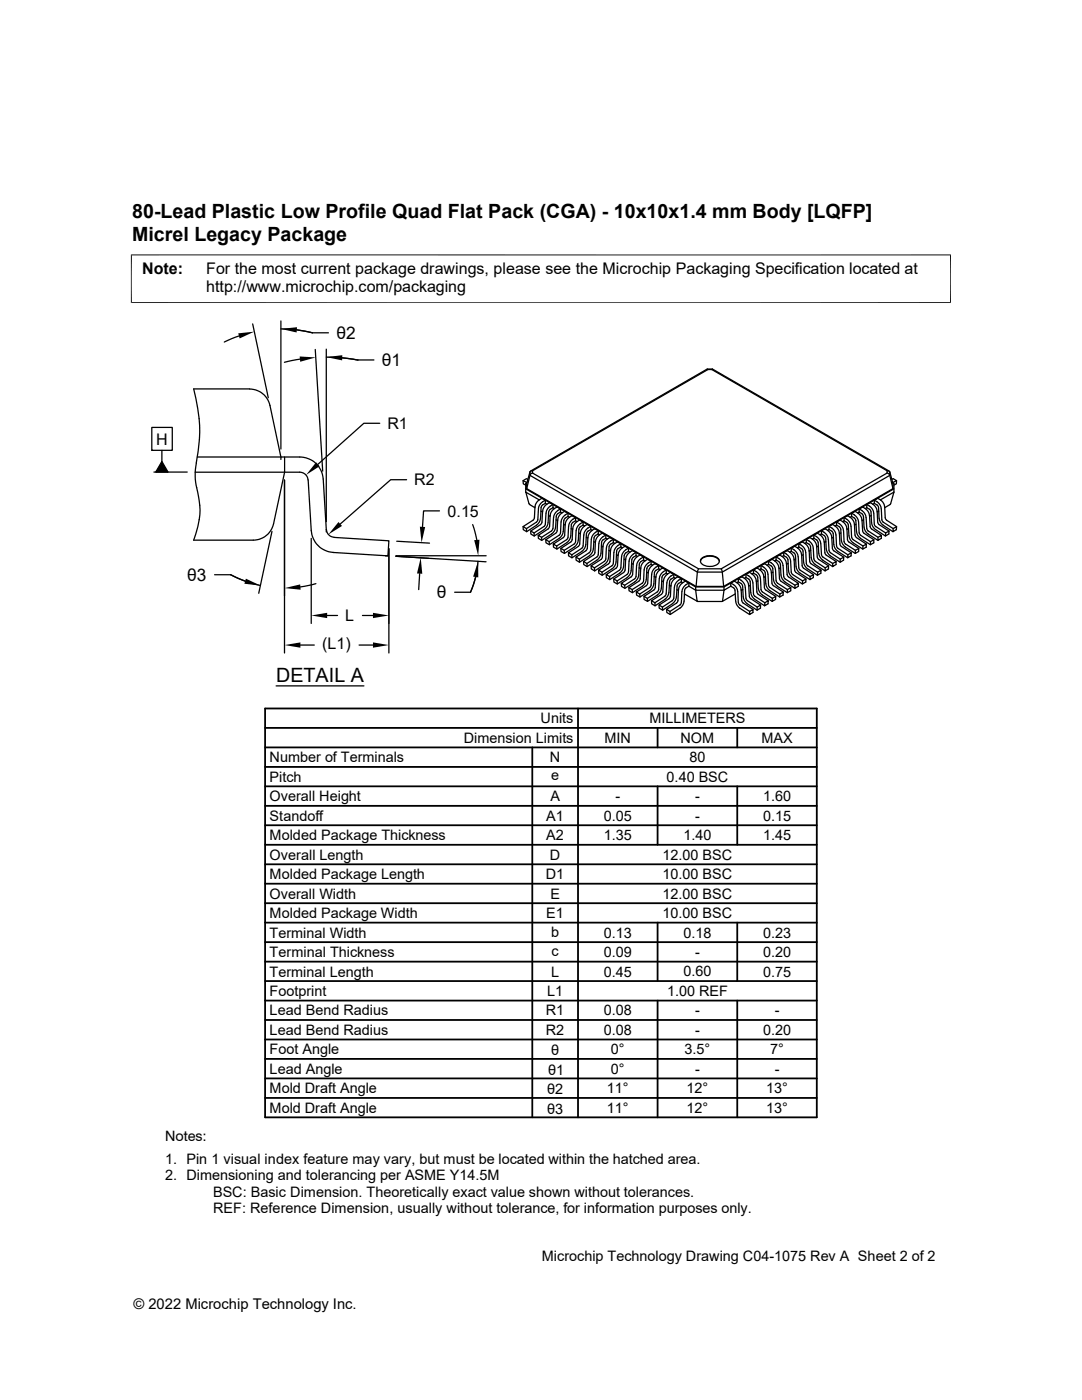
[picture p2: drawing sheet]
<svg xmlns="http://www.w3.org/2000/svg" width="216mm" height="279mm" viewBox="0 0 216 279" stroke-linecap="round" stroke-linejoin="round" font-family="sans-serif">
<g fill="none" stroke="#000" stroke-width=".25">
<path d="M47.7 67.1l-3 1.2M50.4 64.6l3.1 14.8M56 65.6l3.2 .2 3.2 .6M56 64.1v25.5M59.2 65.8l3.1 .6M59.9 71.7l-3.2 .6M62.4 66.4h3.1M62.9 69.7l1.5 24.3M65.1 69.7v34.4M65.1 71.3l3.2 .1 3.1 .5-3.1-.5M71.4 71.8h3.2M141.1 73.7l-35.2 20.3"/>
<path d="M142.2 73.7h-1.1l.2 .1M142.2 73.7l-.2 .1M142.2 73.7l35.2 20.3M30.3 85.3h4.1v4.6h-4.1zM30.3 89.9h.1M30.7 94.2h6.7M32.3 92.1l1.2 2.1h-2.4zM32.3 89.9v2.2M38.9 94.2h20.9a1.67 1.67 0 0 1 1.7 1.6M39.4 91.2h20.4a4.7 4.7 0 0 1 4.7 4.4l.6 10.6M56.8 95.8v34.5M56.8 91.2v3l-2.2 10.3a4.1 4.1 0 0 1-4.1 3.3h-11.8a15.4 15.4 0 0 0 .4-11l-.2-1.8 .2-1.9a30.9 30.9 0 0 0-.4-15.5h11.1a4.1 4.1 0 0 1 4.1 3.3l2.1 10.8"/>
<path d="M61.5 95.8l.6 10.1a4.7 4.7 0 0 0 4.4 4.4l10.9 .6 .2-3-10.9-.7a1.63 1.63 0 0 1-1.6-1.5M75.8 84.5h-3.2l-9.2 8.2M81.1 95.7h-3.1l-10.1 8.9M104.4 95.9l.8 .4-.3 .2v1.7M104.9 97.6l33.9 19.5h5.7l33.9-19.5M104.9 98.2l2.7 1.6M104.9 98.2l.8 2.5M105.3 95.7l-.2-.2-.7 .4v.7l.5 .2M105.7 94.2l-.6 2.3v1M105.7 94.9l-.6 2.6M105.7 94.2v.7l33.4 19.3h5l33.4-19.3v-.7M106.3 94.4l-.6 .4"/>
<path d="M106.3 94h-.3l-.3 .2M106.3 94l35-20.3h.7l35 20.3v.4l-33.1 19.1h-4.5l-33.1-19.1zM107.6 99.8l.5-.4 .7 .4v.7M107.6 99.8l-.8 1-.2 2.8-2.2 1.5 .7 .4v.6M108.8 99.8a2.06 2.06 0 0 0-1.4 1.7M174.5 99.8a2.06 2.06 0 0 1 1.3 1.7M175.7 99.8l.6 .6 .2 .8M175.7 99.8l-.6-.4-.6 .4v.7M177 94h.2l.3 .2M177 94.4l.5 .4M177.5 94.2l.7 2.3v1l-33.8 19.5h-5.5l-33.8-19.5M177.5 94.9l.7 2.6"/>
<path d="M177.9 95.7l.3-.2 .7 .4-.8 .4 .3 .2v1.7M178.4 98.2l-.8 2.5M178.4 98.2l-2.7 1.6M178.9 95.9v.7l-.5 .2M42.8 114.7h3.2M46 114.7l2.9 1.3 3.1 .8M46 114.7l2.9 1.3M54.3 106l-2.7 12.4M62.1 107.4v17M63 116.5l-3.1 .6M76.9 110.9h.5M77.6 109.5v20.8"/>
<path d="M79 111l18 1.1M79 110.9h18M79.2 108l6.5 .4M83.7 114.5l-.2 3.2M87.7 102h-3.2l-.2 3.1M90.7 118.2h3.2M94.3 104.7l.8 3.1M94.9 115.1l-1 3.1M95.4 112a17.8 17.8 0 0 1-1.5 6.2M105.7 100.7l1 .6M107.4 101.6l-.2 2.4-2.1 1.5M107.9 102l.3 .2"/>
<path d="M108.3 102l-.2 2.5-2.2 1.5 .7 .4v.6M108.5 105.1l-1.9 1.3M108.6 105.7l-2 1.3-.7-.4v-.6M108.8 100.5l-.6 .3-.2 .4-.2 2.4-.4 .9-2.3 1.6-.7-.4v-.6M108.8 100.5l.3 .1M109.1 100.6l.6-.3 .6 .4v.6M109.1 100.6l-.6 .6-.2 .8M109.5 102.9l.2 .2M109.5 102.2l-.2 2.5-.7 1M109.8 102.9l-.2 2.4-2.2 1.5 .7 .4v.6M110.1 106.6l-2 1.2-.7-.4v-.6M110.3 101.3l.3 .2"/>
<path d="M110.3 101.3l-.6 .4-.2 .4M110.3 100.7a2.06 2.06 0 0 0-1.3 1.7l-.2 2.2-.3 .5M110.6 101.5l.6-.3 .6 .4v.6M110.6 101.5l-.6 .6-.2 .8M110.8 105.2l-.2 .8-.5 .6M111 103.7l.3 .2M111.3 101.9l-.8 1-.3 2.8-2.1 1.5M111.5 106.8l-1.9 1.3M111.6 107.4l-2 1.3-.7-.4v-.6M111.8 102.2l.3 .2M111.8 101.6l-.5 .3M111.8 102.2l-.6 .4-.2 .3-.1 2.3"/>
<path d="M112 104.2l-.2 2.1-.2 .5M112.1 102.4l-.7 1-.3 2.8-2.2 1.5 .7 .4v.6M112.1 102.4l.6-.4 .6 .4v.7M112.5 104.6l.3 .2M112.8 104.6l-.2 2.5-2.2 1.5 .7 .4v.6M112.8 103.4l-.3 .5-.2 2.5-.7 1M113.3 103.1l-.5 .3M113.3 102.4a2.11 2.11 0 0 0-1.3 1.8M113.3 103.1l.3 .1M113.5 105l-.2 2.5-2.2 1.5M113.6 103.2l.6-.3 .7 .4v.6l-.6 .3-.3 .5-.1 2.2-.3 .8-.4 .5-2.1 1.4-.7-.4v-.6M113.6 103.2l-.5 .6-.3 .8"/>
<path d="M114 105.5l.3 .2M114.6 109.2l-2 1.2-.6-.3-.1-.6M114.9 103.3a2.06 2.06 0 0 0-1.4 1.7M114.9 103.9l.2 .2M115 105.9l-.2 2.4-2.2 1.5M115.1 104.1l.6-.3 .7 .4v.6M115.1 104.1l-.7 1-.3 2.8-2.2 1.6 .7 .3v.6M115.5 106.4l.3 .1M115.8 106.4l-.2 2.4-2.2 1.5 .7 .4v.6M115.8 105.1l-.3 .5-.2 2.6-.7 1M116.1 110l-2 1.3-.6-.4-.1-.6M116.4 104.8l-.6 .3"/>
<path d="M116.4 104.2a2.06 2.06 0 0 0-1.4 1.7M116.4 104.8l.2 .2 .6-.4 .7 .5v.6M116.6 105l-.5 .6-.3 .8M117 107.2l.3 .2M117.6 110.9l-2 1.3-.6-.4-.1-.6M117.9 105.7l.3 .2M117.9 105.1a2.06 2.06 0 0 0-1.4 1.7l-.2 2.4-2.2 1.5M117.9 105.7l-.6 .3-.3 .5-.2 2.6-.7 .9M118 107.6l-.2 2.5-2.2 1.5M118.2 105.9l-.8 .9-.3 2.9-2.2 1.5 .7 .4v.6M118.2 105.8l.5-.3 .7 .4v.7M118.4 109.5l-.2 .8-.6 .6"/>
<path d="M118.5 108.1l.3 .2M119.1 111.2l-2 1.3M119.1 111.8l-1.9 1.3-.7-.4-.1-.6M119.4 106.6l.3 .1M119.4 106.6l-.6 .3-.2 .4-.2 2.2M119.4 105.9a2.06 2.06 0 0 0-1.4 1.7M119.5 108.5l-.1 2.2-.3 .5M119.7 106.7l.5-.3 .7 .4v.6M119.7 106.7l-.8 1-.3 2.9-2.2 1.5 .7 .4 .1 .6M120 109l.3 .2M120.9 107.4l-.8 .6-.3 2.8-.7 1M120.9 106.8a2.06 2.06 0 0 0-1.4 1.7"/>
<path d="M120.9 107.4l.3 .2M121 109.4l-.2 2.4-2.2 1.5M121.2 107.6l-.8 1-.3 2.8-2.2 1.5 .7 .4 .1 .6M121.2 107.6l.5-.3 .7 .4v.6M121.5 109.8l.3 .2M122.1 112.9l-2 1.3M122.4 108.3l-.6 .3-.2 .4-.2 2.5-.5 .9-2.2 1.5-.7-.4-.1-.6M122.4 107.7a2.06 2.06 0 0 0-1.4 1.7M122.4 108.3l.3 .2M122.7 108.5l.5-.4 .7 .4v.7M122.7 108.5l-.8 1-.3 2.8-2.2 1.5 .7 .4 .1 .6M123 110.7l.3 .2"/>
<path d="M123 110l-.1 2.4-.5 .9-2.2 1.5-.7-.4-.1-.6M123.3 110.7l-.2 2.5-2.1 1.5 .6 .4 .1 .6M123.7 114.4l-2 1.3-.7-.4v-.6M123.9 109.2l-.6 .3-.3 .5M123.9 108.5a2.06 2.06 0 0 0-1.4 1.7l-.1 2.2-.3 .5M123.9 109.2l.3 .1M124.2 109.3l.5-.3 .7 .4v.6M124.2 109.3l-.6 .6-.2 .8M124.4 113l-.2 .8-.6 .6M124.5 111.6l.3 .2M124.9 109.7l-.8 1-.3 2.9-2.2 1.5M125.2 115.3l-2 1.2-.7-.3v-.7"/>
<path d="M125.4 110l.3 .2M125.4 110l-.6 .4-.2 .4-.2 2.2M125.4 109.4l-.5 .3M125.5 112l-.2 2.4-2.2 1.5M125.9 113.9l-.2 .8-.6 .6M126 112.4l.3 .2M126.2 114.6l-.3 .5-1.9 1.3 .7 .4v.6M126.3 112.5l-.1 2.1M126.4 111.2l-.3 .5-.2 2.2M126.6 115.5l-1.9 1.3M126.9 110.9l.3 .2M126.9 110.9v-.6l-.7-.4a2.06 2.06 0 0 0-1.3 1.7l-.3 2.4-2.1 1.5 .6 .4 .1 .6"/>
<path d="M126.9 110.3a2.11 2.11 0 0 0-1.4 1.7M126.9 110.9l-.5 .3M127 112.9l-.1 2.1-.3 .5M127.2 111.1l-.6 .6-.2 .8M127.2 111.1l.5-.4 .7 .4v.7l-.5 .3-.3 .4-.2 2.5-.2 .5-.4 .5-2.1 1.4-.7-.4v-.6M127.5 113.3l.3 .2M128.2 117l-2 1.3-.7-.4v-.6M128.4 111.1a2.06 2.06 0 0 0-1.4 1.8M128.4 111.8l.3 .1M128.5 113.7l-.2 2.5-2.1 1.5M128.7 111.9l.5-.3 .7 .4v.6M128.7 111.9l-.8 1-.2 2.9-2.2 1.5 .7 .4v.6"/>
<path d="M129 114.2l.3 .2M129.4 113l-.3 .5-.2 2.5-.7 1M129.9 112.6l-.5 .3M129.9 112a2.06 2.06 0 0 0-1.4 1.7M129.9 112.6l.3 .2 .5-.3 .7 .4v.6M130.2 112.8l-.8 1-.2 2.8-2.2 1.6 .7 .4v.5M130.5 115.1l.4 .1M130.7 117.3l-.2 .5-2 1.2 .7 .4v.6M131.2 118.7l-2 1.3-.7-.4v-.6M131.4 113.5l-.6 .4-.2 .3-.2 2.5-.4 .9-2.3 1.5-.7-.3v-.6M131.4 112.9a2.06 2.06 0 0 0-1.4 1.7l-.2 2.4-2.1 1.6M131.4 113.5l.3 .2"/>
<path d="M131.6 115.5l-.3 2.4-2.1 1.5M132 117.4l-.3 .7-.5 .6M132.1 115.9l.3 .2M132.7 119.6l-2 1.3-.7-.4v-.6M132.9 114.4l.3 .2M132.9 114.4v-.7l-.7-.4a2.13 2.13 0 0 0-1.3 1.8l-.2 2.1M132.9 114.4l-.6 .3-.2 .4-.1 2.3M132.9 113.7a2.06 2.06 0 0 0-1.3 1.8M133.1 116.3l-.3 2.5-2.1 1.5M133.5 118.2l-.3 .8-.5 .6M133.6 116.8l.3 .2M133.8 119l-.3 .5-2 1.3 .7 .4v.6"/>
<path d="M134.4 115.3l.3 .1M134.5 115.3l-.7 .3-.2 .4-.1 2.2M134.5 115.3v-.7l-.7-.4a2.11 2.11 0 0 0-1.4 1.8l-.2 2.4-2.2 1.5 .7 .4v.6M134.5 114.6a2.06 2.06 0 0 0-1.4 1.7M134.6 117.2l-.3 2.4-2.1 1.6M134.7 115.4l.6-.3 .7 .4v.6M134.7 115.4l-.7 1-.2 2.6M135 119.1l-.3 .8-.5 .6-2 1.3-.7-.4v-.6M135.1 117.7l.3 .2M135.9 116.1l.3 .2M136 115.5a2.06 2.06 0 0 0-1.4 1.7M136 116.1l-.7 .4-.2 .3-.1 2.3"/>
<path d="M136.1 118.1l-.1 2.2-.3 .5M136.2 116.3l-.7 1-.3 2.8-2.2 1.5 .7 .4v.6M136.2 116.3l.6-.3 .7 .4v.6M136.6 118.5l2.5 1.5M136.6 117.8l-.1 2.4-.5 .9-2.3 1.5-.6-.4-.1-.6M137.5 117l-.7 .3-.2 .5M137.5 116.4a2.06 2.06 0 0 0-1.4 1.7M137.5 117l1.3 .8 .3 2.2h5l.4-2.2h-5.7v-.7M139.1 114.2l-.2 2.8M139.4 113.5l-.2 .7M139.8 112a2.19 2.19 0 0 1 2.7-.9 1.28 1.28 0 0 1 1 .9M140 111.5a2.39 2.39 0 0 1 3.5 .3 1.2 1.2 0 0 1-1.3 1.2 2.02 2.02 0 0 1-2.4-.9z"/>
<path d="M143.9 113.5l.2 .7 .3 2.8M145.8 116.4a2.06 2.06 0 0 1 1.4 1.7l.1 2.1M145.8 117l-1.3 .8v-.7M146.7 117.8l.2 2.6 .7 .9M146.7 118.5l-2.6 1.5M147 116.3l-.5-.3-.7 .4v.6l.6 .3 .3 .5M147 116.3l.6 .6 .3 .8M147.3 115.5a2.06 2.06 0 0 1 1.4 1.7M147.3 116.1l-.2 .2M147.9 117.7l.2 2.4 2.2 1.5M148.2 116.9l.2 2.6 .7 1M148.2 117.7l-.3 .2"/>
<path d="M148.5 115.4l-.5-.3-.7 .4v.6l.6 .4 .3 .4M148.5 115.4l.6 .6 .3 .8M148.7 117.2l.2 2.4 2.2 1.6 .7-.4-.1 .6-.6 .4v-.6M148.8 114.6a2.06 2.06 0 0 1 1.4 1.7M148.8 115.3l.8 .6 .3 2.7 .7 1M148.8 115.3l-.2 .1M149.4 116.8l.2 2.5 2.2 1.5M149.7 116.8l-.3 .2M150.1 114.5l-.6-.3-.7 .4v.7M150.1 114.6l.7 .9 .3 2.9 2.2 1.5M150.2 116.3l.2 2.5 2.2 1.5 .7-.4-.1 .6-.6 .4v-.6M150.3 114.4l.7 .3 .2 .4 .1 2.5 .3 .5 .4 .5 2.1 1.4"/>
<path d="M150.3 113.7a2.06 2.06 0 0 1 1.4 1.8M150.3 114.4l-.2 .2M150.6 119.6l2 1.3M151.2 115.9l-.3 .2M151.6 113.7l.7 1 .2 2.5M151.6 113.7l-.6-.4-.7 .4v.7M151.7 115.5l.2 2.4 2.2 1.5 .7-.4-.1 .6-.6 .4v-.6M151.8 112.9a2.06 2.06 0 0 1 1.4 1.7l.2 2.4 2.2 1.6 .7-.4v.6l-.7 .3v-.5M151.8 113.5l.7 .4 .2 .3 .1 2.3M151.8 113.5l-.2 .2M152.5 117.3l.3 .5 2 1.2M152.7 115.1l-.3 .1"/>
<path d="M152.8 116.5l.3 .8 .4 .5 2.1 1.3M153.1 112.8l.5 .6 .3 .8M153.4 112a2.06 2.06 0 0 1 1.3 1.7l.2 2.2M153.4 112.6l-.3 .2-.6-.3-.7 .4v.6M153.9 113l.3 .5 .2 2.5 .7 1M153.9 114.2l.1 2.2 .3 .5M154.2 114.2l-.3 .2M154.3 116.9l2 1.3M154.6 111.9l.6 .6 .2 .8M154.6 111.9l-.6-.3-.6 .4v.6l.5 .3M154.9 111.1a2.06 2.06 0 0 1 1.3 1.8l.3 2.4 2.1 1.5 .7-.4v.6l-.7 .4v-.6M154.9 115.9l.3 .5 1.9 1.3 .7-.4v.6l-.7 .4v-.6"/>
<path d="M154.9 111.8l-.3 .1M155.1 117l2 1.3M155.4 113.3l.2 2.5 2.2 1.5M155.7 112.6l.2 2.5 .7 1M155.7 113.3l-.3 .2M156.1 111.1l-.6-.4-.6 .4v.7l.5 .3 .3 .5M156.1 111.1l.6 .6 .2 .8M156.4 110.3a2.11 2.11 0 0 1 1.4 1.7l.2 2.4 2.1 1.5 .7-.4v.7l-.7 .3v-.6M156.4 110.9l.5 .3M156.4 110.9l-.3 .2M156.6 116.1l2 1.3M156.9 111.2l.3 .5 .2 2.6 .7 1"/>
<path d="M156.9 112.5l.2 2.4 2.2 1.5M157.3 112.4l-.3 .2M157.6 110.2l-.5-.3-.7 .4v.6M157.6 110.2l.8 1 .2 2.8 2.2 1.5M157.9 109.4l.5 .3M157.9 110l.6 .4 .2 .4 .1 2.2M157.9 110l-.3 .2M158.1 115.3l2 1.2M158.4 109.7l.8 1 .3 2.9 2.1 1.5 .7-.4v.6l-.7 .4v-.6M158.8 111.6l-.3 .2M158.9 113l.2 .8 .4 .5 2.1 1.4M159.1 109.3l-.5-.3-.7 .4v.6"/>
<path d="M159.1 109.3l.6 .6 .2 .8M159.4 109.2l.6 .3 .2 .5M159.4 108.5a2.06 2.06 0 0 1 1.4 1.7l.1 2.2 .3 .5M159.4 109.2l-.3 .1M160 110.7l.1 2.5 2.2 1.5M160.2 110l.1 2.1M160.3 110.7l-.3 .2M160.4 112.2l.2 .7 .4 .5 2.1 1.4M160.6 108.5l.6 .6 .2 .8M160.6 108.5l-.5-.4-.7 .4v.7M160.9 107.7a2.06 2.06 0 0 1 1.4 1.7M160.9 108.3l-.3 .2"/>
<path d="M161.2 112.9l2 1.3 .6-.4v.6l-.7 .4 .1-.6M161.5 109.9l.1 2.1 .2 .5M161.8 109.8l-.3 .2M161.9 112.5l1.9 1.3M162.1 107.6l-.5-.3-.7 .4v.6l.8 .6 .2 2.8 .8 .9M162.1 107.6l.6 .6 .2 .8M162.3 109.4l.1 2.1M162.4 106.8a2.06 2.06 0 0 1 1.4 1.7l.2 2.4 2.2 1.6 .6-.4v.6l-.7 .4 .1-.6M162.4 111.5l.3 .5 2 1.3 .6-.4v.6l-.7 .4 .1-.6M162.4 107.4l-.3 .2M162.6 112.6l2 1.3M163 109l.2 2.4 2.1 1.5"/>
<path d="M163.3 108.2l.1 2.6 .8 1M163.3 109l-.3 .2M163.6 106.7l-.5-.3-.7 .4v.6l.6 .4 .2 .4M163.6 106.7l.6 .6 .2 .8M163.9 105.9a2.07 2.07 0 0 1 1.4 1.7l.2 2.5 2.2 1.5 .7-.4-.1 .6-.7 .4 .1-.6M163.9 106.6l.6 .3 .2 .5M163.9 106.6l-.3 .1M164.1 111.8l2 1.3M164.5 108.1l.2 2.5 2.1 1.5M164.8 107.4l.1 2.3 .2 .6 .4 .5 2.1 1.4M164.8 108.1l-.3 .2M165.1 105.8l-.5-.3-.7 .4v.7"/>
<path d="M165.1 105.9l.8 .9 .3 2.9 2.2 1.5M165.4 105.7l.6 .3 .2 .4 .2 2.3M165.4 105.1a2.06 2.06 0 0 1 1.4 1.7l.2 2.4 2.2 1.5 .7-.4-.1 .6-.7 .4 .1-.6M165.4 105.7l-.3 .2M166.3 107.2l-.3 .2M166.4 108.7l.2 .7 .4 .5 2.1 1.4M166.6 105l.6 .6 .3 .8M166.9 104.2a2.06 2.06 0 0 1 1.4 1.7l.2 2.4 2.2 1.5 .7-.3-.1 .6-.7 .3 .1-.6M166.9 104.8l.6 .3M166.9 104.8l-.3 .2-.5-.4-.7 .5v.6M167.5 105.1l.3 .5 .1 2.2M167.5 106.4l.2 2.4 2.2 1.5"/>
<path d="M167.8 106.4l-.3 .1M167.9 107.8l.2 .8 .6 .6M168.1 104.1l-.5-.3-.7 .4v.6M168.1 104.1l.6 .6 .3 .8M168.4 103.3a2.06 2.06 0 0 1 1.4 1.7l.1 2.2M168.4 103.9l-.3 .2M168.7 109.2l1.9 1.2M169 105.5l.2 2.4 2.2 1.6M169.3 105.5l-.3 .2M169.7 103.2l.5 .6 .3 .8M169.7 103.2l-.6-.3-.7 .4v.6l.6 .3 .2 .4 .3 2.7 .7 1M169.9 102.4a2.11 2.11 0 0 1 1.4 1.8l.2 2.4 2.2 1.5 .7-.4-.1 .6-.6 .4v-.6"/>
<path d="M169.9 107.2l.3 .5 2 1.3 .7-.4-.1 .6-.7 .4 .1-.6M169.9 103.1l-.2 .1M170.2 108.3l1.9 1.3M170.5 103.4l.3 .5 .2 2.5 .7 1M170.5 104.6l.2 2.5 2.2 1.5M170.8 104.6l-.3 .2M171.2 102.4l-.6-.4-.7 .4v.7l.6 .3M171.2 102.4l.7 1 .3 2.8 2.2 1.5M171.4 101.6l.6 .3M171.4 102.2v-.6l.7-.4a2.07 2.07 0 0 1 1.4 1.7l.2 2.4 2.2 1.5M171.4 102.2l.6 .4 .3 .4M171.5 102.2l-.3 .2"/>
<path d="M171.7 107.4l2 1.3M172 101.9l.6 .6 .2 .8M172.3 103l.1 2.2M172.3 103.7l-.3 .2M172.4 105.2l.3 .8 .4 .4 2.1 1.4M172.8 103.3l.2 2.4 2.2 1.5 .7-.4v.6l-.7 .4v-.6M173 100.7a2.06 2.06 0 0 1 1.3 1.7l.2 2.2 .2 .5M173 101.3l.6 .4 .2 .4M173 101.3l-.3 .2M173.8 102.2l.1 2.1M173.8 102.9l-.3 .2M173.9 104.3l.3 .8 .4 .5 2.1 1.4"/>
<path d="M174.2 100.6l-.6-.3-.6 .4v.6M174.2 100.6l.6 .6 .2 .8M174.5 100.5l.6 .3 .2 .4 .1 2.2M174.5 100.5l-.3 .1M174.7 105.1l2 1.3 .7-.4v.6l-.7 .4v-.6M175 102l.2 2.5 2.2 1.5M175.3 102l-.3 .2M175.4 103.4l.3 .8 .4 .5 2.1 1.4M175.9 101.6l.1 2.4 2.2 1.5 .7-.4v.6l-.7 .4v-.6M176.5 101.2l.2 2.4 2.2 1.5M177.6 100.7l-1.1 .6M55.1 136.9h17.5"/>
<path d="M59.9 128.7h2.8M65.3 122.8h2.1M71.6 128.7h2.8M72.3 122.8h2.1M135.7 120.7l-2 1.3M147.3 120.3l.3 .5M147.6 121.3l2 1.3M147.6 120.7l2 1.3 .7-.4-.1 .6-.6 .4v-.6M149.1 120.5l2 1.3"/>
</g>
<path d="M26.1 50.9h163.7M26.2 50.8v9.7M189.7 50.8v9.7M26.1 60.4h163.7" fill="none" stroke="#000" stroke-width=".2"/>
<g fill="#000">
<path d="M47.5 66.5l3.2-.3-2.9 1.3zM56 65.6l3.3-.3-.1 1.1zM59.8 71.1l3.2 .2-3.1 .9zM65.1 71.3l3.2-.4v1zM32.3 92.1l1.2 2.1h-2.4zM63.1 92.3l.7 .7-2.7 1.8zM49.1 115.5l2.9 1.4-3.2-.4zM56.8 117.4l3.1-.8 .1 1.1zM67.5 104.2l.7 .8-2.7 1.7zM83.9 111.3l.4 3.2-1.1-.1zM83.8 105.1l1 .1-.7 3.1zM95.4 112v3.2l-1-.1z"/>
<path d="M94.6 107.8l1.1-.1-.3 3.2zM56.8 128.7l3.1-.5v1.1zM62.1 122.8l3.2-.5v1.1zM74.4 128.2l3.2 .5-3.2 .6zM74.4 122.3l3.2 .5-3.2 .6z"/>
</g>
<g fill="none" stroke="#000" stroke-width=".36">
<path d="M52.9 156.9h110.1M52.9 153.1h110.1M52.9 149.2h110.1M52.9 145.3h110.1M52.9 141.4h110.1v81.6h-110.1zM106.2 149.2v73.8M115.3 141.4v81.6M131.2 145.3v3.9M131.2 156.9v11.7M147.1 145.3v3.9M147.1 156.9v11.7M52.9 160.8h110.1"/>
<path d="M52.9 172.5h110.1M52.9 168.6h110.1M52.9 164.7h110.1M52.9 176.4h110.1M52.9 188h110.1M52.9 180.3h110.1M52.9 195.8h110.1M52.9 184.1h110.1M52.9 191.9h110.1M52.9 199.7h110.1M131.2 184.1v11.7M131.2 199.7v23.3"/>
<path d="M147.1 184.1v11.7M147.1 199.7v23.3M52.9 207.5h110.1M52.9 215.2h110.1M52.9 203.6h110.1M52.9 211.3h110.1M52.9 219.1h110.1"/>
</g>
<g font-size="3.9">
<text x="26.4" y="43.5">80-Lead Plastic Low Profile Quad Flat Pack (CGA) - 10x10x1.4 mm Body [LQFP]</text>
<text x="26.4" y="48">Micrel Legacy Package</text>
<text x="55.1" y="136.1">DETAIL A</text>
</g>
<g font-size="3.5">
<text x="67.2" y="67.6">θ2</text>
<text x="76.2" y="73.1">θ1</text>
<text x="37.4" y="115.9">θ3</text>
<text x="87.2" y="119.4">θ</text>
</g>
<g font-size="3.2">
<text x="28.4" y="54.6">Note:</text>
<text x="41.1" y="58.3">http://www.microchip.com/packaging</text>
<text x="41.1" y="54.6">For the most current package drawings, please see the Microchip Packaging Specification located at</text>
<text x="31.2" y="88.7">H</text>
<text x="77.3" y="85.6">R1</text>
<text x="82.7" y="96.9">R2</text>
<text x="89.3" y="103.1">0.15</text>
<text x="68.9" y="124">L</text>
<text x="64.3" y="129.5">(L1)</text>
</g>
<g font-size="2.9">
<text x="92.5" y="148.3">Dimension Limits</text>
<text x="107.9" y="144.4">Units</text>
<text x="120.7" y="148.3">MIN</text>
<text x="129.6" y="144.4">MILLIMETERS</text>
<text x="135.8" y="148.3">NOM</text>
<text x="151.9" y="148.3">MAX</text>
<text x="53.8" y="152.1">Number of Terminals</text>
<text x="109.7" y="152.1">N</text>
<text x="110" y="155.7">e</text>
<text x="137.6" y="152.1">80</text>
<text x="53.8" y="159.9">Overall Height</text>
<text x="53.8" y="156">Pitch</text>
<text x="109.8" y="159.9">A</text>
<text x="122.8" y="159.9">-</text>
<text x="133" y="156">0.40 BSC</text>
<text x="138.7" y="159.9">-</text>
<text x="152.3" y="159.9">1.60</text>
<text x="53.8" y="167.7">Molded Package Thickness</text>
<text x="53.8" y="163.8">Standoff</text>
<text x="109" y="163.8">A1</text>
<text x="109" y="167.7">A2</text>
<text x="120.5" y="163.8">0.05</text>
<text x="120.5" y="167.7">1.35</text>
<text x="136.4" y="167.7">1.40</text>
<text x="138.7" y="163.8">-</text>
<text x="152.3" y="167.7">1.45</text>
<text x="152.3" y="163.8">0.15</text>
<text x="53.8" y="171.6">Overall Length</text>
<text x="109.7" y="171.6">D</text>
<text x="132.2" y="171.6">12.00 BSC</text>
<text x="53.8" y="175.5">Molded Package Length</text>
<text x="53.8" y="179.3">Overall Width</text>
<text x="108.9" y="175.5">D1</text>
<text x="109.8" y="179.3">E</text>
<text x="132.2" y="175.5">10.00 BSC</text>
<text x="132.2" y="179.3">12.00 BSC</text>
<text x="53.8" y="183.2">Molded Package Width</text>
<text x="109" y="183.2">E1</text>
<text x="132.2" y="183.2">10.00 BSC</text>
<text x="53.8" y="187.1">Terminal Width</text>
<text x="53.8" y="191">Terminal Thickness</text>
<text x="110" y="187.1">b</text>
<text x="110" y="190.7">c</text>
<text x="120.5" y="187.1">0.13</text>
<text x="120.5" y="191">0.09</text>
<text x="136.4" y="187.1">0.18</text>
<text x="138.7" y="191">-</text>
<text x="152.2" y="191">0.20</text>
<text x="152.3" y="187.1">0.23</text>
<text x="53.8" y="194.9">Terminal Length</text>
<text x="110" y="194.9">L</text>
<text x="120.5" y="194.9">0.45</text>
<text x="136.4" y="194.9">0.60</text>
<text x="152.3" y="194.9">0.75</text>
<text x="53.8" y="198.8">Footprint</text>
<text x="53.8" y="202.6">Lead Bend Radius</text>
<text x="108.9" y="202.6">R1</text>
<text x="109.2" y="198.8">L1</text>
<text x="120.5" y="202.6">0.08</text>
<text x="133.1" y="198.8">1.00 REF</text>
<text x="138.7" y="202.6">-</text>
<text x="154.6" y="202.6">-</text>
<text x="53.8" y="206.5">Lead Bend Radius</text>
<text x="108.9" y="206.5">R2</text>
<text x="120.5" y="206.5">0.08</text>
<text x="138.7" y="206.5">-</text>
<text x="152.3" y="206.5">0.20</text>
<text x="53.8" y="210.4">Foot Angle</text>
<text x="53.8" y="214.3">Lead Angle</text>
<text x="109.4" y="214.5">θ1</text>
<text x="110" y="210.6">θ</text>
<text x="121.9" y="210.4">0°</text>
<text x="121.9" y="214.3">0°</text>
<text x="136.6" y="210.4">3.5°</text>
<text x="138.7" y="214.3">-</text>
<text x="153.7" y="210.4">7°</text>
<text x="154.6" y="214.3">-</text>
<text x="53.8" y="218.2">Mold Draft Angle</text>
<text x="109.2" y="218.3">θ2</text>
<text x="121.1" y="218.2">11°</text>
<text x="137" y="218.2">12°</text>
<text x="152.9" y="218.2">13°</text>
<text x="32.9" y="227.6">Notes:</text>
<text x="53.8" y="222.1">Mold Draft Angle</text>
<text x="109.2" y="222.2">θ3</text>
<text x="121.1" y="222.1">11°</text>
<text x="137" y="222.1">12°</text>
<text x="152.9" y="222.1">13°</text>
<text x="32.9" y="232.2">1. Pin 1 visual index feature may vary, but must be located within the hatched area.</text>
<text x="32.9" y="235.5">2. Dimensioning and tolerancing per ASME Y14.5M</text>
<text x="42.5" y="238.8">BSC: Basic Dimension. Theoretically exact value shown without tolerances.</text>
<text x="42.5" y="242.2">REF: Reference Dimension, usually without tolerance, for information purposes only.</text>
<text x="108.1" y="251.7">Microchip Technology Drawing C04-1075 Rev A Sheet 2 of 2</text>
<text x="26.6" y="261.3">© 2022 Microchip Technology Inc.</text>
</g>
</svg>
